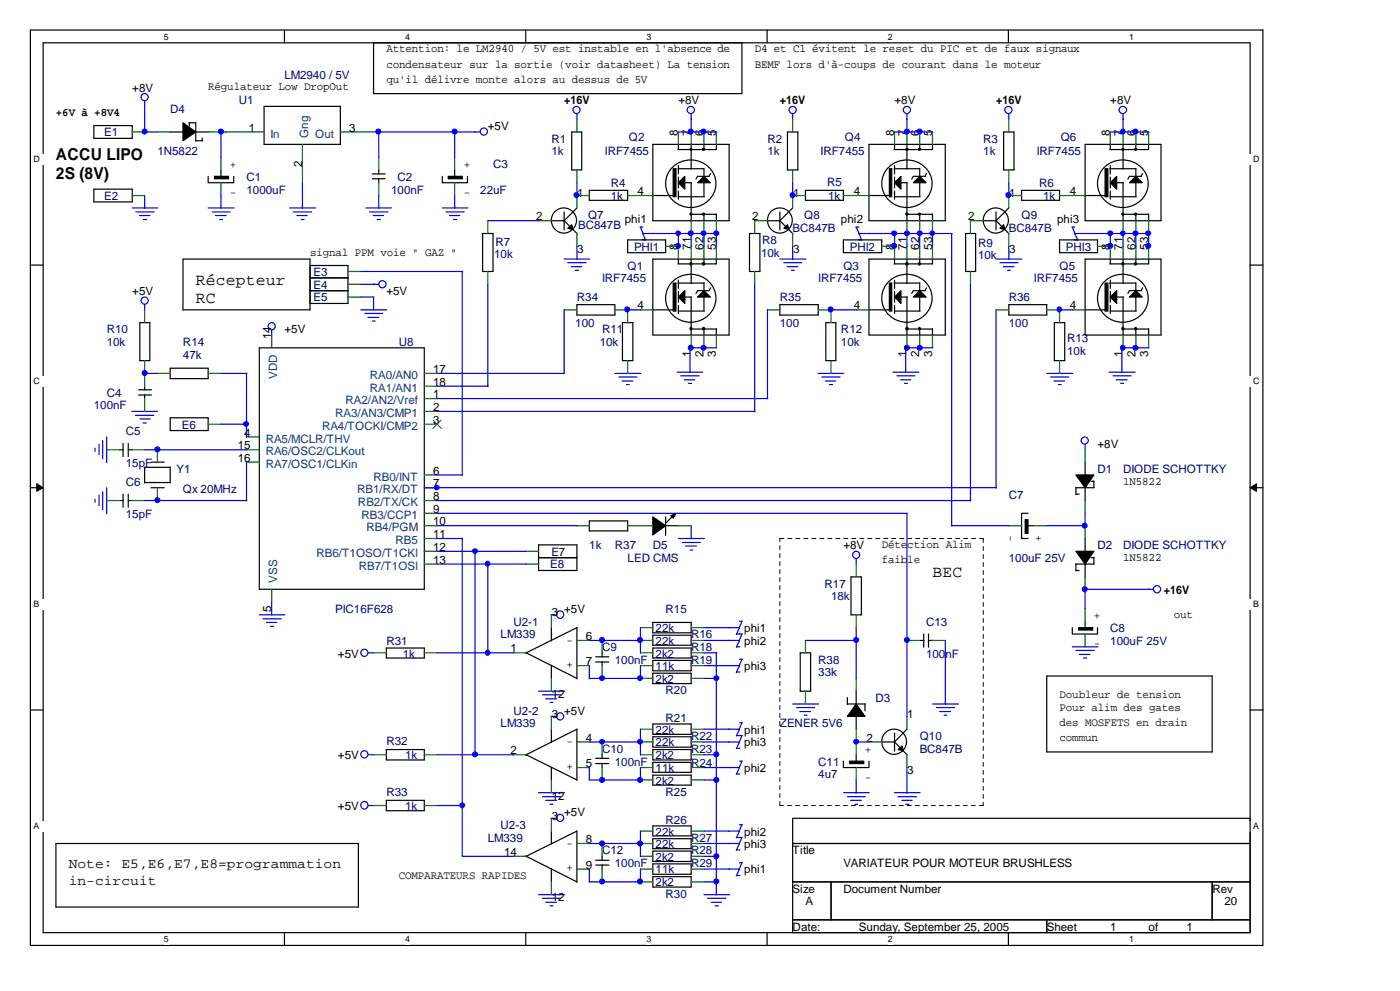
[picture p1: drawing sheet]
<svg xmlns="http://www.w3.org/2000/svg" width="297mm" height="210mm" viewBox="0 0 297 210" stroke-linecap="round" stroke-linejoin="round" font-family="sans-serif">
<path d="M6.4 6.4h261.2v193.9h-261.2zM9.1 9.1h255.8v188.4h-255.8z" fill="none" stroke="#000" stroke-width=".25"/>
<g fill="#fff">
<path d="M34.7 6.7h1v2.2h-1z"/>
<path d="M34.7 197.9h1v2.2h-1z"/>
</g>
<path d="M60.3 6.4v2.7M60.3 197.5v2.8" fill="none" stroke="#000" stroke-width=".25"/>
<g fill="#fff">
<path d="M85.9 6.7h1v2.2h-1z"/>
<path d="M85.9 197.9h1v2.2h-1z"/>
</g>
<path d="M111.4 6.4v2.7M111.4 197.5v2.8" fill="none" stroke="#000" stroke-width=".25"/>
<g fill="#fff">
<path d="M137 6.7h1v2.2h-1z"/>
<path d="M137 197.9h1v2.2h-1z"/>
</g>
<path d="M162.6 6.4v2.7M162.6 197.5v2.8" fill="none" stroke="#000" stroke-width=".25"/>
<g fill="#fff">
<path d="M188.1 6.7h1v2.2h-1z"/>
<path d="M188.1 197.9h1v2.2h-1z"/>
</g>
<path d="M213.7 6.4v2.7M213.7 197.5v2.8" fill="none" stroke="#000" stroke-width=".25"/>
<g fill="#fff">
<path d="M239.3 6.7h1v2.2h-1z"/>
<path d="M239.3 197.9h1v2.2h-1z"/>
<path d="M7.1 32.6h259.9v2.2h-259.9z"/>
<path d="M7.1 79.7h259.9v2.2h-259.9z"/>
</g>
<path d="M6.4 56.1h2.7M264.9 56.1h2.7" fill="none" stroke="#000" stroke-width=".25"/>
<path d="M7.1 126.8h259.8v2.2h-259.8z" fill="#fff"/>
<path d="M6.4 103.3h2.7M264.9 103.3h2.7" fill="none" stroke="#000" stroke-width=".25"/>
<g fill="#000" stroke="#000" stroke-width=".21">
<path d="M7.8 102.5l1.3 .8-1.3 .8z" fill-rule="evenodd"/>
<path d="M264.9 103.3l1.4-.8v1.6z" fill-rule="evenodd"/>
</g>
<path d="M7.1 173.9h259.8v2.2h-259.8z" fill="#fff"/>
<g fill="none" stroke="#000" stroke-width=".25">
<path d="M79.2 9.1h78v10.7h-78zM19.9 26.6h8.1v2.7h-8.1zM36.1 28h2.8M40 26h1.5v3.9M40.1 26v.7M41.5 28h2.7M41.5 29.8h1.4M42.8 29.2v.6M44.1 37.4v1.3h5.4v-1.3M46.8 36v1.4M56 22.5h16.1v8.1h-16.1zM78.9 37.9h2.7"/>
<path d="M78.9 36.8h2.7M80.3 35.9v.9M80.3 37.8v.9M93.7 37.4v1.3h5.4v-1.3M96.4 36v1.4M121.2 28h2.1v8h-2.1zM138.3 30.6h16.2v16.2h-16.2zM142.3 35.6a5.4 5.4 0 0 1 5.8-1.5 5.4 5.4 0 0 1 3.6 4.8 5.3 5.3 0 0 1-5.7 5 5.3 5.3 0 0 1-4.9-5.9l.3-.9zM143.7 35.7h5.5M143.8 30.5v1.2M143.8 35.1v1.7M143.8 37.5v2.3"/>
<path d="M145.1 38.7h1.5M146.5 30.5v5.3M146.5 38.7v8.1M149.2 30.5v1.2M149.2 35.7v1.7M149.2 38.6v3.1M150.3 37.4h-2.5l-.3 .5M150.6 36.8l-.4 .6M151.8 30.5v1.2h-8.1M166.9 28h2.2v8h-2.2zM184.1 30.6h16.2v16.2h-16.2zM188.1 35.6a5.4 5.4 0 0 1 5.8-1.5 5.4 5.4 0 0 1 3.6 4.8 5.3 5.3 0 0 1-5.7 5 5.3 5.3 0 0 1-4.9-5.9l.3-.9z"/>
<path d="M189.5 35.7h5.4M189.6 30.5v1.2M189.6 35.1v1.7M189.6 37.5v2.3M190.9 38.7h1.4M192.2 30.5v5.3M192.2 38.7v8.1M194.9 30.5v1.2M194.9 35.7v1.7M194.9 38.6v3.1M196.1 37.4h-2.6l-.3 .5M196.3 36.8l-.3 .6"/>
<path d="M197.6 30.5v1.2h-8.1M212.7 28h2.2v8h-2.2zM230 30.6h16v16.2h-16zM233.8 35.6a5.5 5.5 0 0 1 5.8-1.5 5.5 5.5 0 0 1 3.7 4.8 5.4 5.4 0 0 1-5.3 5.1 5.4 5.4 0 0 1-5.4-5.1 4.8 4.8 0 0 1 1.2-3.3zM235.2 35.7h5.5M235.3 30.5v1.2M235.3 35.1v1.7M235.3 37.5v2.3M236.6 38.7h1.5M238 30.5v5.3M238 38.7v8.1M240.7 30.5v1.2"/>
<path d="M240.7 35.7v1.7M240.7 38.6v3.1M241.9 37.4h-2.5l-.4 .5M242.1 36.8l-.3 .6M243.4 30.5v1.2h-8.2M19.9 40.1h8.1v2.7h-8.1zM38.8 54.9h26.9v10.7h-26.9zM65.7 56.2h8v8.1h-8M65.7 58.9h8M102.3 49.5h2.2v8h-2.2zM116.8 46.8h2.7l2.8 2.7M119.5 44.9v3.8"/>
<path d="M122.3 44l-2.8 2.8M124.9 40.3h8.1v2.1h-8.1zM133 50.8h8.1v2.7h-8.1zM138.3 41.4h4.4M138.3 54.9h16.2v16.1h-16.2zM142.6 59.6a5.3 5.3 0 0 1 6.1-1 5.3 5.3 0 0 1 3 5.4 5.3 5.3 0 0 1-6.1 4.2 5.3 5.3 0 0 1-4.5-5.9 4.9 4.9 0 0 1 1.5-2.7zM143.7 60h5.5M143.8 41.7h5.5M143.8 40.5v1.7M143.8 54.8v1.1M143.8 59.4v1.7M146.4 45.4h5.4"/>
<path d="M146.5 54.8v5.2M149.2 45.3v1.5M149.2 54.8v1.1M149.2 59.9v1.7M151.8 54.8v1.1h-8.1M151.8 45.3v1.5M158.8 49.5h2.2v8h-2.2zM162.6 46.8h2.7l2.8 2.7M165.3 44.9v3.8M168 44l-2.8 2.8M170.7 40.3h8v2.1h-8zM178.7 50.8h8.2v2.7h-8.2z"/>
<path d="M184.1 41.4h4.4M184.1 54.9h16.2v16.1h-16.2zM188.4 59.6a5.3 5.3 0 0 1 6.1-1 5.3 5.3 0 0 1 3 5.4 5.3 5.3 0 0 1-6.1 4.2 5.3 5.3 0 0 1-4.5-5.9 4.9 4.9 0 0 1 1.5-2.7zM189.5 60h5.4M189.6 41.7h5.4M189.6 40.5v1.7M189.6 54.8v1.1M189.6 59.4v1.7M192.1 45.4h5.5M192.2 54.8v5.2M194.9 45.3v1.5M194.9 54.8v1.1"/>
<path d="M194.9 59.9v1.7M197.6 54.8v1.1h-8.1M197.6 45.3v1.5M204.6 49.5h2.2v8h-2.2zM208.3 46.8h2.8l2.8 2.7M211.1 44.9v3.8M213.8 44l-2.8 2.8M216.5 40.3h8v2.1h-8zM224.5 50.8h8.1v2.7h-8.1zM229.9 41.4h4.3M230 54.9h16v16.1h-16zM234.1 59.6a5.4 5.4 0 0 1 6.2-1 5.4 5.4 0 0 1 3 5.4 5.4 5.4 0 0 1-5.7 4.2 5.4 5.4 0 0 1-5-5 4.9 4.9 0 0 1 1.5-3.6z"/>
<path d="M235.2 60h5.5M235.3 41.7h5.5M235.3 40.5v1.7M235.3 54.8v1.1M235.3 59.4v1.7M237.9 45.4h5.5M238 54.8v5.2M240.7 45.3v1.5M240.7 54.8v1.1M240.7 59.9v1.7M243.4 45.3v1.5M243.4 54.8v1.1h-8.2"/>
<path d="M29.6 68.3h2.1v8.1h-2.1zM36.1 78h8v2.2h-8zM54.9 73.7h35v51.1h-35zM65.7 61.6h8M122.3 64.5h8v2.2h-8zM131.9 68.3h2.2v8.1h-2.2zM138.3 65.6h4.4M143.8 65.9h5.5M143.8 61.7v2.3M143.8 64.7v1.7M145.1 62.9h1.5M146.4 69.7h5.4"/>
<path d="M146.5 62.9v8.1M149.2 62.8v3.1M149.2 69.6v1.4M150.3 61.6h-2.5l-.3 .6M150.6 61l-.4 .6M151.8 69.6v1.4M165.3 64.5h8.1v2.2h-8.1zM175 68.3h2.1v8.1h-2.1zM184.1 65.6h4.4M189.6 65.9h5.4M189.6 61.7v2.3M189.6 64.7v1.7"/>
<path d="M190.9 62.9h1.4M192.1 69.7h5.5M192.2 62.9v8.1M194.9 62.8v3.1M194.9 69.6v1.4M196.1 61.6h-2.6l-.3 .6M196.3 61l-.3 .6M197.6 69.6v1.4M213.8 64.5h8v2.2h-8zM223.4 68.3h2.2v8.1h-2.2zM229.9 65.6h4.3M235.3 61.7v2.3"/>
<path d="M235.3 64.7v1.7M235.3 65.9h5.5M236.6 62.9h1.5M237.9 69.7h5.5M238 62.9v8.1M240.7 62.8v3.1M240.7 69.6v1.4M241.9 61.6h-2.5l-.4 .6M242.1 61l-.3 .6M243.4 69.6v1.4M25.3 95.3h.9M26.1 93.9v2.8"/>
<path d="M27.2 93.9v2.8M27.2 95.3h.9M29.4 83.7h2.7M29.4 82.6h2.7M30.6 99h5.5M30.6 81.7v.9M30.6 83.6v.8M30.6 99v3.3M32 97.9h2.8M36.1 88.5h8v2.7h-8zM36.1 98.9v3.3M230 97.9v2.8"/>
<path d="M25.3 106h.9M26.1 104.7v2.8M27.2 104.7v2.8M27.2 106h.9M30.6 102.2h5.6M32 103.3h2.8M114.1 118.1h8.2M114.1 115.4h8.2v5.4h-8.2zM124.9 110.3h8.1v2.2h-8.1zM141.1 111.4h2.7M141.1 109.5v3.9M142.9 109l-1.7 1.7"/>
<path d="M217.8 111.4h1.3M217.8 108.7h-1.3v5.4h1.3M228 103.3v1.4M228 119.5v1.4M228 104.7h.7M230 103.3v2.8M230 114.1v2.8M230 119.5v2.8M231.2 102h.6M231.2 118.1h.6M231.8 101.9v1.4h-3.9M231.8 118v1.5h-3.9"/>
<path d="M81.9 137.3h8v2.1h-8zM111.3 138.4l11-5.5v10.9M111.3 138.2l11 5.5M116.8 132.9v2.8M126.2 139.1h2.8M127.6 138.2v.9M138.3 139.9h8.2v2.2h-8.2zM138.3 131.8h8.2v2.2h-8.2zM138.3 134.5h8.2v2.2h-8.2zM138.3 137.3h8.2v2.1h-8.2zM169.6 138.3h2.2v8.1h-2.2zM180.3 122.2h2.2v8h-2.2z"/>
<path d="M194.9 135.7h.9M195.7 134.3v2.8M196.8 134.3v2.8M196.8 135.7h.9M227.2 132.9v1.4h5.4v-1.4M228 120.8h.7M230 131.6v1.4M6.4 150.4h2.7M81.9 158.8h8v2.2h-8zM111.3 159.9l11-5.5v10.9M111.3 159.8l11 5.4M116.8 140.9v2.8"/>
<path d="M116.8 154.4v2.8M126.2 140.2h2.8M127.6 140.1v.9M127.6 159.8v.8M138.3 142.6h8.2v2.2h-8.2zM138.3 153.3h8.2v2.2h-8.2zM138.3 156.1h8.2v2.2h-8.2zM138.3 158.8h8.2v2.2h-8.2zM179.6 147.8v1.4M179.6 149.1h3.8M181.4 146.3v2.8M181.4 151.7v2.7"/>
<path d="M181.4 159.9v1.4M183.3 149.1v1.5M186.8 157.2h2.8l2.7 2.7M189.6 155.3v3.8M192.2 154.4l-2.7 2.8M221.8 143.2h35.1v16.1h-35.1zM264.9 150.4h2.7M11.9 178.7h64v13.4h-64zM81.9 169.5h8v2.2h-8zM116.8 162.5v2.7M116.8 176v2.7M126.2 161.7h2.8"/>
<path d="M126.2 160.6h2.8M127.6 161.6v1M138.3 161.5h8.2v2.1h-8.2zM138.3 164.2h8.2v2.1h-8.2zM138.3 174.9h8.2v2.2h-8.2zM138.3 177.6h8.2v2.2h-8.2zM168 178.7h96.9M168 173.3h96.9v24.2h-96.9zM178.7 161.2v1.4h5.4v-1.4M111.3 181.5l11-5.5v10.9M111.3 181.3l11 5.5M116.8 184v2.8"/>
<path d="M126.2 183.2h2.8M126.2 182.2h2.8M127.6 181.3v.9M127.6 183.1v1M138.3 180.3h8.2v2.2h-8.2zM138.3 183h8.2v2.2h-8.2zM138.3 185.7h8.2v2.2h-8.2zM168 186.8h96.9M168 194.8h96.9M176.1 186.8v8M221.8 194.8v2.7M256.9 186.8v8"/>
<circle cx="119.5" cy="46.7" r="2.67"/>
<circle cx="165.2" cy="46.7" r="2.65"/>
<circle cx="211" cy="46.7" r="2.67"/>
<circle cx="189.5" cy="157.1" r="2.65"/>
</g>
<path d="M165.3 114.1h43.1M208.4 114.1v56.5M165.3 170.6v-56.5M208.4 170.6h-43.1" fill="none" stroke="#000" stroke-width=".21" stroke-dasharray=".8"/>
<g fill="none" stroke="#00f" stroke-width=".25">
<path d="M30.4 28h3M30.6 21.4v6.6M48 28h-1.2v5.4M64.1 38.7v5.4M96.4 28v5.4M101.8 28h-21.5v5.4M122.3 24.1v1.2M122.3 38.7v2.8M143.8 28h8.1M146.5 24.1v3.9M168 24.1v1.2M168 38.7v2.8"/>
<path d="M189.6 28h8.1M192.2 24.1v3.9M213.8 24.1v1.2M213.8 38.7v2.8M235.3 28h8.2M238 24.1v3.9M28 44h5.4M28.8 44.9h3.9M29.5 45.6h2.2M30.4 46.5h.7M30.6 41.4v2.7M44.1 44h5.5"/>
<path d="M45 44.9h3.8M45.6 45.6h2.3M46.6 46.5h.6M46.8 41.4v2.7M61.4 44h5.5M62.1 44.9h3.9M62.9 45.6h2.2M63.8 46.5h.6M76.5 57.5h21.5M77.6 44h5.4M78.3 44.9h3.9M79.1 45.6h2.2"/>
<path d="M79.9 46.5h.7M80.3 41.4v2.7M93.7 44h5.4M94.5 44.9h3.9M95.2 45.6h2.3M96.1 46.5h.7M96.4 41.4v2.7M98 57.5v43.2M103.4 46.8h10.8M119.5 54.9h5.5M120.3 55.6h3.9M121.1 56.5h2.2"/>
<path d="M121.9 57.2h.7M122.3 52.2v2.8M135.6 48.1h.6M135.7 48.1l.6 1.4M136.1 50.8h.6M143.8 49.4v2.8M146.5 49.5v2.8M149.2 49.5v2.8M151.8 49.5v2.8M151.9 49.5h-15.7l.6 1.4M165.3 54.9h5.5M166.1 55.6h3.8"/>
<path d="M166.8 56.5h2.3M167.7 57.2h.6M168 52.2v2.8M181.4 48.1h.6M181.4 48.1l.7 1.4M181.9 50.8h.6M189.6 49.4v2.8M192.2 49.5v2.8M194.9 49.5v2.8M197.6 49.5v2.8M201.7 49.5v61.9M201.8 49.5h-19.8l.6 1.4"/>
<path d="M211.1 54.9h5.5M211.9 55.6h3.8M212.6 56.5h2.3M213.5 57.2h.6M213.8 52.2v2.8M227.2 48.1h.6M227.2 48.1l.6 1.4M227.7 50.8h.6M235.3 49.4v2.8M238 49.5v2.8M240.7 49.5v2.8M243.4 49.4v3"/>
<path d="M243.5 49.5h-15.7l.6 1.4M30.6 64.5v1.2M30.6 79.1h2.8M46.8 79.1h5.5M52.2 79.1v13.5M57.6 69.9v1.1M76.5 60.2h3.8M76.5 65.6h5.5M76.5 62.9h2.7M77.3 66.4h3.8M78 67.2h2.3M78.9 68h.6"/>
<path d="M79.2 62.9v2.8M92.6 79.1h27M103.4 60.2v21.7M119.5 65.5v13.6M130.3 79.1h5.5M131.1 79.9h3.9M133 65.6h2.8M143.5 78.8h5.4M144.3 79.6h3.9M146.2 73.7h5.7M146.2 73.6v5.2M159.9 60.2v27"/>
<path d="M162.6 65.5v18.9M173.4 79.1h5.4M174.2 79.9h3.9M176.1 65.6h5.4M189.2 78.8h5.5M190.1 79.6h3.8M191.9 73.7h5.8M191.9 73.6v5.2M205.7 60.2v45.9M211.1 65.6v37.8M221.8 79.1h5.5M222.7 79.9h3.8"/>
<path d="M224.5 65.6h2.8M235 78.8h5.5M235.9 79.6h3.8M237.7 73.7h5.8M237.7 73.6v5.2M20.2 94.9v.7M21 94.1v2.2M21.8 93.3v3.9M22.6 92.6v5.4M27.9 87.1h5.5M28.7 88h3.9M29.6 88.7h2.2"/>
<path d="M30.3 89.6h.7M30.6 95.3h21.7M46.8 89.8h5.5M52.2 97.9v8.2M92.6 87.1h67.4M92.6 81.8h10.9M92.6 84.4h70.1M131.8 80.7h2.3M132.8 81.5h.5M145 80.4h2.2M145.9 81.2h.7M174.9 80.7h2.2"/>
<path d="M175.8 81.5h.6M190.8 80.4h2.2M191.7 81.2h.6M223.4 80.7h2.2M224.3 81.5h.6M230 94.2v1.1M236.6 80.4h2.2M237.5 81.2h.6M20.2 105.8v.6M21 104.8v2.3M21.8 104.2v3.8M22.6 103.3v5.5"/>
<path d="M30.6 106h21.7M89.9 103.3h121.3M92.5 100.6h5.5M92.6 114.1h5.4M92.6 111.4h29.7M92.6 106h113.1M92.6 116.8h18.9M92.6 119.5h18.9M92.6 108.7h99.7M98 114v67.4h10.9M100.7 116.8v43.1M103.4 119.5v18.9"/>
<path d="M143.8 114.1h5.5M144.6 114.9h3.8M145.3 115.7h2.3M146.2 116.5h.6M146.5 111.4v2.7M181.4 118.4v1.2M192.2 108.7v43.1M201.7 111.4h12.2M221.8 111.4h8.2M230 108.7v2.7M54.9 130.2h5.5M55.7 131.1h3.9"/>
<path d="M56.5 131.8h2.2M57.3 132.7h.7M57.6 127.4v2.8M78.1 138.3h1.1M92.6 138.3h16.3M116.8 130.2h1.1M124.9 135.7h10.9M135.7 132.9v5.5M149.2 132.9h7.5l-.7 1.5M149.2 135.7h7.5l-.7 1.4M149.2 138.3h2.7M151.8 138.3v51.3"/>
<path d="M156.1 134.3h1.2M156.1 137h.7M156.7 131.6h.6M156.7 139.6h.6M157.2 131.6l-.6 1.4M157.2 134.3l-.6 1.4M157.2 139.6l-.6 1.5M170.7 135.7h10.8M181.4 132.9v10.9M200.3 135.7v13.5M227.2 137h5.5M228 137.8h3.9"/>
<path d="M228.8 138.6h2.2M229.6 139.4h.7M244.4 124.8h-14.4v4.2M78.1 159.9h1.1M92.6 159.9h16.3M114.1 146.4h5.5M115 147.2h3.8M115.7 148h2.2M116.6 148.8h.6M116.8 151.7h1.1M124.9 157.2h10.9M124.9 143.7h10.9"/>
<path d="M124.9 141v2.8M135.7 141v2.8M135.7 154.4v5.5M149.2 141h7.5l-.7 1.4M149.2 154.4h7.5l-.7 1.5M149.2 157.2h7.5l-.7 1.4M149.2 159.9h2.7M149.2 143.7h2.7M156.1 142.3h.7M156.1 155.8h1.2M156.1 158.5h.7M156.7 153.1h.6"/>
<path d="M157.2 153.1l-.6 1.4M157.2 155.8l-.6 1.4M168 149.1h5.5M168.8 149.9h3.8M169.5 150.7h2.3M170.4 151.5h.6M181.4 157.2h2.8M197.6 149.1h5.5M198.5 149.9h3.8M199.1 150.7h2.3M200.1 151.5h.6M78.1 170.6h1.1"/>
<path d="M92.6 170.6h5.4M114.1 167.9h5.5M115 168.8h3.8M115.7 169.5h2.2M116.6 170.4h.6M116.8 173.3h1.1M124.9 178.7h10.9M124.9 162.5v2.7h10.9M135.7 162.6v2.7M135.7 176v5.5M149.2 162.6h7.5l-.7 1.4M149.2 176h7.5l-.7 1.5"/>
<path d="M149.2 178.7h7.5l-.7 1.4M149.2 165.2h2.7M156.1 163.9h.7M156.1 177.4h1.2M156.7 161.2h.6M156.7 174.7h.6M157.2 161.2l-.6 1.5M157.2 174.7l-.6 1.4M157.2 177.4l-.6 1.3M178.7 167.9h5.5M179.6 168.8h3.8M180.3 169.5h2.2"/>
<path d="M181.2 170.4h.6M181.4 165.2v2.8M189.6 167.9h5.4M190.3 168.8h3.9M191.1 169.5h2.2M191.9 170.4h.7M192.2 162.6v5.4M114.1 189.5h5.5M115 190.3h3.8M115.7 191.1h2.2M116.6 191.9h.6M124.9 184v2.8h10.9"/>
<path d="M135.7 184.1v2.8M149.2 189.5h5.4M149.2 184.1h7.5l-.7 1.4M149.2 181.4h2.7M149.2 186.8h2.7M149.9 190.3h3.9M150.7 191.1h2.2M151.6 191.9h.6M156.1 180h.7M156.1 185.4h.7M156.7 182.7h.6M157.2 182.7l-.6 1.5"/>
<circle cx="30.7" cy="20.6" r=".75"/>
<circle cx="102.5" cy="27.9" r=".75"/>
<circle cx="122.2" cy="23.3" r=".75"/>
<circle cx="146.4" cy="23.3" r=".75"/>
<circle cx="168" cy="23.3" r=".75"/>
<circle cx="192.2" cy="23.3" r=".75"/>
<circle cx="213.7" cy="23.3" r=".75"/>
<circle cx="238" cy="23.3" r=".79"/>
<circle cx="30.7" cy="63.7" r=".75"/>
<circle cx="57.6" cy="69.1" r=".75"/>
<circle cx="81" cy="60.2" r=".75"/>
<circle cx="229.9" cy="93.3" r=".75"/>
<circle cx="181.4" cy="117.5" r=".75"/>
<circle cx="77.2" cy="138.3" r=".75"/>
<circle cx="118.7" cy="130.2" r=".77"/>
<circle cx="245.2" cy="124.8" r=".75"/>
<circle cx="77.2" cy="159.8" r=".75"/>
<circle cx="118.7" cy="151.7" r=".75"/>
<circle cx="77.2" cy="170.5" r=".77"/>
<circle cx="118.7" cy="173.2" r=".75"/>
</g>
<g fill="#000" stroke="#000" stroke-width=".25">
<path d="M38.8 26l2.7 2-2.7 1.8z" fill-rule="evenodd"/>
<path d="M45.5 37.4h2.9v.5h-2.9z" fill-rule="evenodd"/>
<path d="M95 37.4h3v.5h-3z" fill-rule="evenodd"/>
<path d="M145.1 37.4v2.7l-1.3-1.4z" fill-rule="evenodd"/>
<path d="M146.3 31.5h.2v.3h-.2z" fill-rule="evenodd"/>
<path d="M149.2 37.4l1.3 1.3h-2.7z" fill-rule="evenodd"/>
<path d="M148.9 31.5l.5 .1-.3 .2h-.2z" fill-rule="evenodd"/>
<path d="M189.6 38.7l1.3-1.3v2.7z" fill-rule="evenodd"/>
<path d="M192 31.5l.4 .1-.2 .2h-.2z" fill-rule="evenodd"/>
<path d="M194.9 37.4l1.4 1.3h-2.8z" fill-rule="evenodd"/>
<path d="M194.7 31.5h.3v.3h-.3z" fill-rule="evenodd"/>
<path d="M236.6 37.4v2.7l-1.3-1.4z" fill-rule="evenodd"/>
<path d="M237.8 31.5h.3v.3h-.3z" fill-rule="evenodd"/>
<path d="M239.4 38.7l1.3-1.3 1.4 1.3z" fill-rule="evenodd"/>
<path d="M240.5 31.5h.3v.3h-.3z" fill-rule="evenodd"/>
<path d="M120.3 48.4l.9-.8 .2 1z" fill-rule="evenodd"/>
<path d="M142.7 35.7h.6v6h-.6z" fill-rule="evenodd"/>
<path d="M146.3 55.7h.2l.1 .2-.2 .2z" fill-rule="evenodd"/>
<path d="M146.3 45.2h.2v.3h-.2z" fill-rule="evenodd"/>
<path d="M148.9 55.8l.2-.2 .3 .3-.3 .2h-.2z" fill-rule="evenodd"/>
<path d="M148.9 45.2l.5 .1-.3 .3-.2-.1z" fill-rule="evenodd"/>
<path d="M166.1 48.4l.8-.8 .3 1z" fill-rule="evenodd"/>
<path d="M188.5 35.7h.5v6h-.5z" fill-rule="evenodd"/>
<path d="M192.1 55.7h.3v.2l-.2 .2-.3-.2z" fill-rule="evenodd"/>
<path d="M192 45.2l.4 .1-.2 .3-.2-.1z" fill-rule="evenodd"/>
<path d="M194.7 55.7h.3l.1 .2-.3 .2z" fill-rule="evenodd"/>
<path d="M194.7 45.2h.3v.3h-.3z" fill-rule="evenodd"/>
<path d="M211.9 48.4l.8-.8 .2 1z" fill-rule="evenodd"/>
<path d="M234.2 35.7h.6v6h-.6z" fill-rule="evenodd"/>
<path d="M237.8 45.2h.3v.3h-.3z" fill-rule="evenodd"/>
<path d="M237.8 55.7h.3l.1 .2-.3 .2z" fill-rule="evenodd"/>
<path d="M240.5 45.2h.3v.3h-.3z" fill-rule="evenodd"/>
<path d="M240.5 55.7h.3l.1 .2-.3 .2z" fill-rule="evenodd"/>
<path d="M142.7 60h.6v5.9h-.6z" fill-rule="evenodd"/>
<path d="M143.8 62.9l1.3-1.3v2.7z" fill-rule="evenodd"/>
<path d="M146.3 69.4h.2l.1 .2-.2 .3z" fill-rule="evenodd"/>
<path d="M149.2 61.6l1.3 1.3h-2.7z" fill-rule="evenodd"/>
<path d="M148.9 69.5l.2-.1 .3 .2-.3 .3-.2-.1z" fill-rule="evenodd"/>
<path d="M188.5 60h.5v5.9h-.5z" fill-rule="evenodd"/>
<path d="M189.6 62.9l1.3-1.3v2.7z" fill-rule="evenodd"/>
<path d="M192.1 69.4h.3v.2l-.2 .3-.3-.3z" fill-rule="evenodd"/>
<path d="M194.9 61.6l1.4 1.3h-2.8z" fill-rule="evenodd"/>
<path d="M194.7 69.4h.3l.1 .2-.3 .3z" fill-rule="evenodd"/>
<path d="M234.2 60h.6v5.9h-.6z" fill-rule="evenodd"/>
<path d="M236.6 61.6v2.7l-1.3-1.4z" fill-rule="evenodd"/>
<path d="M237.8 69.4h.3l.1 .2-.3 .3z" fill-rule="evenodd"/>
<path d="M239.4 62.9l1.3-1.3 1.4 1.3z" fill-rule="evenodd"/>
<path d="M240.5 69.4h.3l.1 .2-.3 .3z" fill-rule="evenodd"/>
<path d="M138.3 109.5l2.8 1.9-2.8 1.9z" fill-rule="evenodd"/>
<path d="M142.2 109.2l1.1-.5-.6 1z" fill-rule="evenodd"/>
<path d="M217.3 110.1h.5v2.9h-.5z" fill-rule="evenodd"/>
<path d="M228 100.6h3.8l-1.8 2.7z" fill-rule="evenodd"/>
<path d="M228 116.8h3.8l-1.8 2.7z" fill-rule="evenodd"/>
<path d="M228.6 132.9h3v.5h-3z" fill-rule="evenodd"/>
<path d="M181.4 149.1l1.9 2.6h-3.7z" fill-rule="evenodd"/>
<path d="M190.3 158.8l.9-.8 .2 1z" fill-rule="evenodd"/>
<path d="M180.1 161.2h2.9v.5h-2.9z" fill-rule="evenodd"/>
</g>
<g fill="none" stroke="#008000" stroke-width=".25">
<path d="M28 28h2.6M33.4 28h2.7M44.1 28h2.7M46.8 33.3v2.7M46.8 38.7v2.7M47.9 28h8.1M64.1 30.6v8.1M72.1 28h8.2M80.3 33.3v2.7M80.3 38.7v2.7M96.4 33.3v2.7M96.4 38.7v2.7"/>
<path d="M122.3 25.2v2.8M122.3 36v2.7M143.8 28v2.6M146.5 28v2.6M149.2 28v2.6M151.8 28v2.6M168 25.2v2.8M168 36v2.7M189.6 28v2.6M192.2 28v2.6M194.9 28v2.6M197.6 28v2.6"/>
<path d="M213.8 25.2v2.8M213.8 36v2.7M235.3 28v2.6M238 28v2.6M240.7 28v2.6M243.4 28v2.6M28 41.4h2.6M73.7 57.5h2.8M103.4 46.8v2.7M103.4 57.5v2.7M114.1 46.8h2.7M122.3 49.5v2.7"/>
<path d="M124.9 41.4h-2.6v2.6M133 41.4h5.3M141.1 52.2h2.7v2.7M146.5 46.8v2.7M146.5 52.2v2.7M149.2 46.8v2.7M149.2 52.2v2.7M151.8 46.8v2.7M151.8 52.2v2.7M159.9 57.5v2.7M162.6 46.8h-2.7v2.7M168 49.5v2.7"/>
<path d="M170.7 41.4h-2.7v2.6M178.7 41.4h5.4M186.9 52.2h2.7v2.7M192.2 46.8v2.7M192.2 52.2v2.7M194.9 46.8v2.7M194.9 52.2v2.7M197.6 46.8v2.7M197.6 52.2v2.7M205.7 57.5v2.7M208.4 46.8h-2.7v2.7M213.8 49.5v2.7"/>
<path d="M216.5 41.4h-2.7v2.6M224.5 41.4h5.5M232.6 52.2h2.7v2.7M238 46.8v2.7M238 52.2v2.7M240.7 46.8v2.7M240.7 52.2v2.7M243.4 46.8v2.7M243.4 52.2v2.7M30.6 65.6v2.7M30.6 76.4v5.4M33.4 79.1h2.7"/>
<path d="M44.1 79.1h2.7M57.6 71v2.7M73.7 60.2h2.8M73.7 62.9h2.8M89.9 79.1h2.7M119.5 65.6h2.8M130.3 65.6h2.7v2.7M133 76.4v2.7M135.7 65.6h2.6M146.5 71v2.7M149.2 71v2.7M151.8 71v2.7"/>
<path d="M162.6 65.6h2.7M173.4 65.6h2.7v2.7M176.1 76.4v2.7M181.4 65.6h2.7M192.2 71v2.7M194.9 71v2.7M197.6 71v2.7M211.1 65.6h2.7M221.8 65.6h2.7v2.7M224.5 76.4v2.7M227.2 65.6h2.8M238 71v2.7"/>
<path d="M240.7 71v2.7M243.4 71v2.7M22.6 95.3h2.7M28 95.3h2.6M30.6 84.4v2.7M33.4 95.3v2.6M44.1 89.8h2.7M52.2 92.6h2.7M52.2 95.3h2.7M52.2 97.9h2.7M89.9 84.4h2.7M89.9 87.1h2.7"/>
<path d="M89.9 89.8h2.7M89.9 81.8h2.7M230 95.3v2.6M22.6 106h2.7M28 106h2.6M33.4 103.3v2.7M89.9 119.5h2.7M89.9 111.4h2.7M89.9 100.6h2.7M89.9 103.3h2.7M89.9 106h2.7M89.9 108.7h2.7"/>
<path d="M89.9 114.1h2.7M89.9 116.8h2.7M111.4 119.5h2.7M111.4 116.8h2.7M122.3 111.4h2.6M133 111.4h5.3M143.8 111.4h2.7M181.4 119.5v2.7M213.8 111.4h2.7M219.1 111.4h2.7M230 106v2.7M230 111.4v2.7"/>
<path d="M57.6 124.8v2.7M79.2 138.3h2.7M89.9 138.3h2.7M108.8 138.3h2.6M116.8 130.2v2.7M122.3 135.7h2.6M127.6 135.7v2.6M135.7 135.7h2.6M135.7 138.3h2.6M135.7 132.9h2.6M146.5 135.7h2.7M146.5 138.3h2.7"/>
<path d="M146.5 132.9h2.7M170.7 135.7v2.6M181.4 130.2v2.7M192.2 135.7h2.7M197.6 135.7h2.7M230 122.2v2.6M230 128.9v2.7M230 134.3v2.7M79.2 159.9h2.7M89.9 159.9h2.7M108.8 159.9h2.6M116.8 143.7v2.7"/>
<path d="M116.8 151.7v2.7M122.3 141h2.6M122.3 157.2h2.6M127.6 141v2.7M127.6 157.2v2.7M135.7 141h2.6M135.7 143.7h2.6M135.7 157.2h2.6M135.7 154.4h2.6M135.7 159.9h2.6M146.5 141h2.7M146.5 143.7h2.7"/>
<path d="M146.5 157.2h2.7M146.5 154.4h2.7M146.5 159.9h2.7M170.7 146.4v2.7M181.4 143.7v2.7M181.4 154.4v5.5M184.1 157.2h2.8M192.2 151.7v2.7M192.2 159.9v2.7M79.2 170.6h2.7M89.9 170.6h2.7M116.8 165.2v2.7"/>
<path d="M116.8 173.3v2.7M122.3 162.6h2.6M122.3 178.7h2.6M127.6 162.6v2.6M127.6 178.7v2.7M135.7 165.2h2.6M135.7 162.6h2.6M135.7 178.7h2.6M135.7 176h2.6M146.5 165.2h2.7M146.5 162.6h2.7M146.5 178.7h2.7"/>
<path d="M146.5 176h2.7M181.4 162.6v2.6M108.8 181.4h2.6M116.8 186.8v2.7M122.3 184.1h2.6M127.6 184.1v2.7M135.7 184.1h2.6M135.7 181.4h2.6M135.7 186.8h2.6M146.5 184.1h2.7M146.5 181.4h2.7M146.5 186.8h2.7"/>
</g>
<path d="M91.8 89l1.8 1.8M93.5 89l-1.8 1.8" fill="none" stroke="#804000" stroke-width=".21"/>
<g fill="#00f" stroke="#00f" stroke-width=".25">
<circle cx="92.6" cy="103.3" r=".5"/>
<circle cx="229.9" cy="111.3" r=".52"/>
<circle cx="30.6" cy="79" r=".52"/>
<circle cx="135.6" cy="157.1" r=".5"/>
<circle cx="127.6" cy="157.1" r=".5"/>
<circle cx="135.6" cy="178.7" r=".52"/>
<circle cx="127.6" cy="165.2" r=".52"/>
<circle cx="135.6" cy="135.6" r=".52"/>
<circle cx="127.6" cy="135.6" r=".52"/>
<circle cx="127.6" cy="186.7" r=".52"/>
<circle cx="127.6" cy="178.7" r=".52"/>
<circle cx="33.3" cy="105.9" r=".52"/>
<circle cx="100.7" cy="116.7" r=".5"/>
<circle cx="100.7" cy="159.8" r=".52"/>
<circle cx="33.3" cy="95.2" r=".52"/>
<circle cx="52.2" cy="89.8" r=".5"/>
<circle cx="103.3" cy="119.4" r=".5"/>
<circle cx="103.3" cy="138.3" r=".5"/>
<circle cx="192.2" cy="135.6" r=".52"/>
<circle cx="127.6" cy="143.6" r=".5"/>
<circle cx="135.6" cy="143.6" r=".5"/>
<circle cx="135.6" cy="165.2" r=".52"/>
<circle cx="135.6" cy="186.7" r=".52"/>
<circle cx="143.7" cy="49.4" r=".48"/>
<circle cx="149.1" cy="27.9" r=".52"/>
<circle cx="146.4" cy="27.9" r=".52"/>
<circle cx="194.9" cy="27.9" r=".52"/>
<circle cx="189.5" cy="49.4" r=".5"/>
<circle cx="189.5" cy="52.1" r=".52"/>
<circle cx="192.2" cy="27.9" r=".52"/>
<circle cx="197.6" cy="49.4" r=".48"/>
<circle cx="192.2" cy="49.4" r=".5"/>
<circle cx="194.9" cy="49.4" r=".5"/>
<circle cx="237.9" cy="49.4" r=".48"/>
<circle cx="237.9" cy="27.9" r=".5"/>
<circle cx="240.6" cy="49.4" r=".5"/>
<circle cx="235.3" cy="52.1" r=".52"/>
<circle cx="240.6" cy="27.9" r=".52"/>
<circle cx="235.3" cy="49.4" r=".5"/>
<circle cx="122.2" cy="41.3" r=".52"/>
<circle cx="213.7" cy="41.3" r=".52"/>
<circle cx="168" cy="41.3" r=".52"/>
<circle cx="243.3" cy="52.1" r=".52"/>
<circle cx="243.3" cy="49.4" r=".5"/>
<circle cx="143.7" cy="52.1" r=".5"/>
<circle cx="149.1" cy="49.4" r=".5"/>
<circle cx="192.2" cy="73.7" r=".52"/>
<circle cx="146.4" cy="49.4" r=".5"/>
<circle cx="151.8" cy="49.4" r=".5"/>
<circle cx="149.1" cy="73.7" r=".52"/>
<circle cx="240.6" cy="73.7" r=".52"/>
<circle cx="132.9" cy="65.5" r=".52"/>
<circle cx="176" cy="65.5" r=".52"/>
<circle cx="224.5" cy="65.5" r=".5"/>
<circle cx="98" cy="170.6" r=".5"/>
<circle cx="229.9" cy="124.8" r=".52"/>
<circle cx="30.6" cy="27.9" r=".52"/>
<circle cx="151.8" cy="165.2" r=".52"/>
<circle cx="151.8" cy="186.7" r=".52"/>
<circle cx="80.2" cy="27.9" r=".52"/>
<circle cx="96.3" cy="27.9" r=".52"/>
<circle cx="237.9" cy="73.7" r=".5"/>
<circle cx="151.8" cy="159.8" r=".52"/>
<circle cx="151.8" cy="143.6" r=".5"/>
<circle cx="194.9" cy="73.7" r=".52"/>
<circle cx="146.4" cy="73.7" r=".52"/>
<circle cx="151.8" cy="181.4" r=".52"/>
<circle cx="46.8" cy="27.9" r=".52"/>
<circle cx="181.4" cy="135.6" r=".52"/>
<circle cx="181.5" cy="157.1" r=".5"/>
</g>
<g font-size="3.5">
<text x="11.9" y="33.8">ACCU LIPO</text>
<text x="11.9" y="37.9">2S (8V)</text>
<text x="41.5" y="60.3">Récepteur</text>
<text x="41.5" y="64.1">RC</text>
<text x="197.6" y="122.3">BEC</text>
</g>
<g font-size="3">
<text x="14.6" y="183.8">Note: E5,E6,E7,E8=programmation</text>
<text x="14.6" y="187.6">in-circuit</text>
</g>
<g font-size="2.5">
<text x="81.9" y="11.1">Attention: le LM2940 / 5V est instable en l'absence de</text>
<text x="159.9" y="11.1">D4 et C1 évitent le reset du PIC et de faux signaux</text>
<text x="81.9" y="14.3">condensateur sur la sortie (voir datasheet) La tension</text>
<text x="81.9" y="17.5">qu'il délivre monte alors au dessus de 5V</text>
<text x="159.9" y="14.3">BEMF lors d'à-coups de courant dans le moteur</text>
<text x="28" y="19.4">+8V</text>
<text x="44.1" y="19.1">Régulateur Low DropOut</text>
<text x="119.5" y="22.1">+16V</text>
<text x="143.8" y="22.1">+8V</text>
<text x="165.3" y="22.1">+16V</text>
<text x="189.6" y="22.1">+8V</text>
<text x="211.1" y="22.1">+16V</text>
<text x="235.3" y="22.1">+8V</text>
<text x="11.9" y="24.6">+6V à +8V4</text>
<text x="52.7" y="27.9">1</text>
<text x="74" y="27.9">3</text>
<text x="103.4" y="27.5">+5V</text>
<text x="143.7" y="28.7" transform="rotate(-90 143.7 28.7)">8</text>
<text x="146.4" y="28.7" transform="rotate(-90 146.4 28.7)">7</text>
<text x="149.1" y="28.7" transform="rotate(-90 149.1 28.7)">6</text>
<text x="151.7" y="28.7" transform="rotate(-90 151.7 28.7)">5</text>
<text x="189.5" y="28.7" transform="rotate(-90 189.5 28.7)">8</text>
<text x="192.1" y="28.7" transform="rotate(-90 192.1 28.7)">7</text>
<text x="194.8" y="28.7" transform="rotate(-90 194.8 28.7)">6</text>
<text x="197.5" y="28.7" transform="rotate(-90 197.5 28.7)">5</text>
<text x="235.2" y="28.7" transform="rotate(-90 235.2 28.7)">8</text>
<text x="237.9" y="28.7" transform="rotate(-90 237.9 28.7)">7</text>
<text x="240.6" y="28.7" transform="rotate(-90 240.6 28.7)">6</text>
<text x="243.3" y="28.7" transform="rotate(-90 243.3 28.7)">5</text>
<text x="48.7" y="35.6">+</text>
<text x="64" y="35.3" transform="rotate(-90 64 35.3)">2</text>
<text x="98.3" y="35.6">+</text>
<text x="48.7" y="41.5">-</text>
<text x="98.3" y="41.5">-</text>
<text x="122.3" y="41.7">1</text>
<text x="135.1" y="41.3">4</text>
<text x="168.1" y="41.7">1</text>
<text x="180.9" y="41.3">4</text>
<text x="213.9" y="41.7">1</text>
<text x="226.7" y="41.3">4</text>
<text x="113.6" y="46.7">2</text>
<text x="132.4" y="47.2">phi1</text>
<text x="159.4" y="46.7">2</text>
<text x="178.2" y="47.2">phi2</text>
<text x="205.1" y="46.7">2</text>
<text x="224" y="47.2">phi3</text>
<text x="122.3" y="53.6">3</text>
<text x="143.7" y="53" transform="rotate(-90 143.7 53)">8</text>
<text x="146.4" y="53" transform="rotate(-90 146.4 53)">71</text>
<text x="149.1" y="53" transform="rotate(-90 149.1 53)">62</text>
<text x="151.7" y="53" transform="rotate(-90 151.7 53)">53</text>
<text x="168.1" y="53.6">3</text>
<text x="189.5" y="53" transform="rotate(-90 189.5 53)">8</text>
<text x="192.1" y="53" transform="rotate(-90 192.1 53)">71</text>
<text x="194.8" y="53" transform="rotate(-90 194.8 53)">62</text>
<text x="197.5" y="53" transform="rotate(-90 197.5 53)">53</text>
<text x="213.9" y="53.6">3</text>
<text x="235.2" y="53" transform="rotate(-90 235.2 53)">8</text>
<text x="237.9" y="53" transform="rotate(-90 237.9 53)">71</text>
<text x="240.6" y="53" transform="rotate(-90 240.6 53)">62</text>
<text x="243.3" y="53" transform="rotate(-90 243.3 53)">53</text>
<text x="65.7" y="54.2">signal PPM voie &quot; GAZ &quot;</text>
<text x="28" y="62.5">+5V</text>
<text x="81.9" y="62.5">+5V</text>
<text x="135.1" y="65.5">4</text>
<text x="180.9" y="65.5">4</text>
<text x="226.7" y="65.5">4</text>
<text x="57.5" y="71.8" transform="rotate(-90 57.5 71.8)">14</text>
<text x="60.3" y="70.6">+5V</text>
<text x="146.4" y="75.7" transform="rotate(-90 146.4 75.7)">1</text>
<text x="149.1" y="75.7" transform="rotate(-90 149.1 75.7)">2</text>
<text x="151.7" y="75.7" transform="rotate(-90 151.7 75.7)">3</text>
<text x="192.1" y="75.7" transform="rotate(-90 192.1 75.7)">1</text>
<text x="194.8" y="75.7" transform="rotate(-90 194.8 75.7)">2</text>
<text x="197.5" y="75.7" transform="rotate(-90 197.5 75.7)">3</text>
<text x="237.9" y="75.7" transform="rotate(-90 237.9 75.7)">1</text>
<text x="240.6" y="75.7" transform="rotate(-90 240.6 75.7)">2</text>
<text x="243.3" y="75.7" transform="rotate(-90 243.3 75.7)">3</text>
<text x="91.8" y="81.7">18</text>
<text x="91.8" y="79">17</text>
<text x="91.8" y="84.3">1</text>
<text x="91.8" y="87.1">2</text>
<text x="91.8" y="89.8">3</text>
<text x="50.4" y="95.2">15</text>
<text x="51.7" y="92.5">4</text>
<text x="232.6" y="94.8">+8V</text>
<text x="50.4" y="97.8">16</text>
<text x="91.8" y="100.5">6</text>
<text x="91.8" y="103.2">7</text>
<text x="91.8" y="105.9">8</text>
<text x="238" y="102.6">1N5822</text>
<text x="91.8" y="108.6">9</text>
<text x="91.8" y="111.3">10</text>
<text x="91.8" y="114">11</text>
<text x="213.5" y="113.3" transform="rotate(90 213.5 113.3)">-</text>
<text x="219.5" y="113.3" transform="rotate(90 219.5 113.3)">+</text>
<text x="91.8" y="116.7">12</text>
<text x="91.8" y="119.4">13</text>
<text x="178.7" y="116.3">+8V</text>
<text x="186.9" y="116.1">Détection Alim</text>
<text x="186.9" y="119.3">faible</text>
<text x="238" y="118.8">1N5822</text>
<text x="246.6" y="125.8">+16V</text>
<text x="57.5" y="129.6" transform="rotate(-90 57.5 129.6)">5</text>
<text x="116.9" y="130.6">3</text>
<text x="119.5" y="129.8">+5V</text>
<text x="231.8" y="131.2">+</text>
<text x="248.8" y="130.9">out</text>
<text x="120.1" y="136.3">-</text>
<text x="124.1" y="135.6">6</text>
<text x="157.7" y="133.9">phi1</text>
<text x="157.7" y="136.6">phi2</text>
<text x="231.8" y="137.1">-</text>
<text x="71.6" y="139.3">+5V</text>
<text x="108.2" y="138.2">1</text>
<text x="120.1" y="141.4">+</text>
<text x="124.1" y="140.9">7</text>
<text x="157.7" y="141.9">phi3</text>
<text x="116.9" y="147.8">12</text>
<text x="224.5" y="147.8">Doubleur de tension</text>
<text x="116.9" y="152.1">3</text>
<text x="119.5" y="151.4">+5V</text>
<text x="157.7" y="155.4">phi1</text>
<text x="192.3" y="152.1">1</text>
<text x="224.5" y="150.6">Pour alim des gates</text>
<text x="224.5" y="153.8">des MOSFETS en drain</text>
<text x="71.6" y="160.8">+5V</text>
<text x="108.2" y="159.8">2</text>
<text x="120.1" y="157.8">-</text>
<text x="124.1" y="157.1">4</text>
<text x="157.7" y="158.1">phi3</text>
<text x="183.3" y="159.4">+</text>
<text x="183.6" y="157.1">2</text>
<text x="224.5" y="157">commun</text>
<text x="120.1" y="163">+</text>
<text x="124.1" y="162.5">5</text>
<text x="157.7" y="163.5">phi2</text>
<text x="183.3" y="165.4">-</text>
<text x="192.3" y="164">3</text>
<text x="71.6" y="171.5">+5V</text>
<text x="116.9" y="169.3">12</text>
<text x="116.9" y="173.7">3</text>
<text x="119.5" y="172.9">+5V</text>
<text x="120.1" y="179.4">-</text>
<text x="124.1" y="178.6">8</text>
<text x="157.7" y="177">phi2</text>
<text x="157.7" y="179.7">phi3</text>
<text x="106.8" y="181.3">14</text>
<text x="120.1" y="184.5">+</text>
<text x="124.1" y="184">9</text>
<text x="157.7" y="185">phi1</text>
<text x="168" y="180.9">Title</text>
<text x="178.7" y="183.7">VARIATEUR POUR MOTEUR BRUSHLESS</text>
<text x="84.5" y="186.1">COMPARATEURS RAPIDES</text>
<text x="116.9" y="190.9">12</text>
<text x="168" y="189.1">Size</text>
<text x="170.7" y="191.8">A</text>
<text x="178.7" y="189.1">Document Number</text>
<text x="256.9" y="189.1">Rev</text>
<text x="259.5" y="191.8">20</text>
<text x="168" y="197.1">Date:</text>
<text x="182" y="197.1">Sunday, September 25, 2005</text>
<text x="221.8" y="197.1">Sheet</text>
<text x="235.3" y="197.1">1</text>
<text x="243.4" y="197.1">of</text>
<text x="251.5" y="197.1">1</text>
</g>
<g font-size="2.5" fill="#000080">
<text x="60.3" y="16.8">LM2940 / 5V</text>
<text x="36.1" y="24">D4</text>
<text x="50.6" y="22.1">U1</text>
<text x="22.1" y="28.9">E1</text>
<text x="133.3" y="29.9">Q2</text>
<text x="179.1" y="29.9">Q4</text>
<text x="224.8" y="29.9">Q6</text>
<text x="33.4" y="32.9">1N5822</text>
<text x="104.5" y="35.6">C3</text>
<text x="116.8" y="30.2">R1</text>
<text x="116.8" y="32.9">1k</text>
<text x="128.2" y="32.9">IRF7455</text>
<text x="162.6" y="30.2">R2</text>
<text x="162.6" y="32.9">1k</text>
<text x="173.9" y="32.9">IRF7455</text>
<text x="208.4" y="30.2">R3</text>
<text x="208.4" y="32.9">1k</text>
<text x="219.7" y="32.9">IRF7455</text>
<text x="52.2" y="38.3">C1</text>
<text x="52.2" y="41">1000uF</text>
<text x="82.9" y="41">100nF</text>
<text x="84.2" y="38.3">C2</text>
<text x="101.8" y="41">22uF</text>
<text x="129.5" y="39.6">R4</text>
<text x="175.3" y="39.4">R5</text>
<text x="220.2" y="39.6">R6</text>
<text x="22.1" y="42.3">E2</text>
<text x="124.6" y="46.3">Q7</text>
<text x="129.5" y="42.3">1k</text>
<text x="170.4" y="46.3">Q8</text>
<text x="175.5" y="42.3">1k</text>
<text x="216.5" y="46.3">Q9</text>
<text x="221.1" y="42.3">1k</text>
<text x="105" y="52">R7</text>
<text x="122.5" y="48.5">BC847B</text>
<text x="134.4" y="53.1">PHI1</text>
<text x="161.5" y="51.7">R8</text>
<text x="168" y="49">BC847B</text>
<text x="180.1" y="53.1">PHI2</text>
<text x="207.3" y="52.3">R9</text>
<text x="213.8" y="49">BC847B</text>
<text x="225.9" y="53.1">PHI3</text>
<text x="66.5" y="58.5">E3</text>
<text x="104.7" y="54.7">10k</text>
<text x="127.6" y="59.8">IRF7455</text>
<text x="133" y="57.2">Q1</text>
<text x="161.3" y="54.5">10k</text>
<text x="173.4" y="59.8">IRF7455</text>
<text x="178.7" y="57.2">Q3</text>
<text x="207.3" y="55">10k</text>
<text x="219.1" y="59.8">IRF7455</text>
<text x="224.5" y="57.2">Q5</text>
<text x="66.5" y="61.1">E4</text>
<text x="66.5" y="63.9">E5</text>
<text x="122.3" y="63.9">R34</text>
<text x="165.3" y="63.9">R35</text>
<text x="213.8" y="63.9">R36</text>
<text x="22.6" y="70.6">R10</text>
<text x="121.9" y="69.3">100</text>
<text x="127.6" y="70.6">R11</text>
<text x="165.3" y="69.3">100</text>
<text x="178.2" y="70.6">R12</text>
<text x="213.8" y="69.3">100</text>
<text x="22.6" y="73.3">10k</text>
<text x="38.8" y="73.3">R14</text>
<text x="38.8" y="76">47k</text>
<text x="84.5" y="73.3">U8</text>
<text x="127.1" y="73.3">10k</text>
<text x="178.2" y="73.3">10k</text>
<text x="226.1" y="72.5">R13</text>
<text x="226.1" y="75.2">10k</text>
<text x="19.9" y="86.7">100nF</text>
<text x="22.6" y="84.1">C4</text>
<text x="26.7" y="92.1">C5</text>
<text x="38.5" y="90.8">E6</text>
<text x="26.7" y="98.9">15pF</text>
<text x="37.4" y="100.2">Y1</text>
<text x="232.6" y="100.2">D1</text>
<text x="238" y="100.2">DIODE SCHOTTKY</text>
<text x="26.7" y="102.9">C6</text>
<text x="38.8" y="104.5">Qx 20MHz</text>
<text x="213.8" y="105.6">C7</text>
<text x="26.7" y="109.7">15pF</text>
<text x="116.8" y="117.7">E7</text>
<text x="124.9" y="116.3">1k</text>
<text x="130.3" y="116.3">R37</text>
<text x="133" y="119.1">LED CMS</text>
<text x="138.3" y="116.3">D5</text>
<text x="213.8" y="119.1">100uF 25V</text>
<text x="232.6" y="116.3">D2</text>
<text x="238" y="116.3">DIODE SCHOTTKY</text>
<text x="116.6" y="120.4">E8</text>
<text x="174.8" y="124.5">R17</text>
<text x="71" y="129.8">PIC16F628</text>
<text x="141.1" y="129.8">R15</text>
<text x="176.1" y="127.1">18k</text>
<text x="81.9" y="136.6">R31</text>
<text x="106.1" y="135.2">LM339</text>
<text x="108.8" y="132.5">U2-1</text>
<text x="127.6" y="137.9">C9</text>
<text x="138.9" y="133.9">22k</text>
<text x="138.9" y="136.6">22k</text>
<text x="146.5" y="135.2">R16</text>
<text x="146.5" y="137.9">R18</text>
<text x="196.3" y="132.5">C13</text>
<text x="235.3" y="133.9">C8</text>
<text x="235.3" y="136.6">100uF 25V</text>
<text x="85.3" y="139.3">1k</text>
<text x="130.3" y="140.6">100nF</text>
<text x="138.9" y="141.9">11k</text>
<text x="138.9" y="139.3">2k2</text>
<text x="146.5" y="140.6">R19</text>
<text x="173.4" y="140.6">R38</text>
<text x="173.4" y="143.3">33k</text>
<text x="196.3" y="139.3">100nF</text>
<text x="138.9" y="144.6">2k2</text>
<text x="141.1" y="147.1">R20</text>
<text x="185.5" y="148.7">D3</text>
<text x="106.1" y="154">LM339</text>
<text x="108.8" y="151.4">U2-2</text>
<text x="138.9" y="155.4">22k</text>
<text x="141.1" y="153">R21</text>
<text x="165.3" y="154">ZENER 5V6</text>
<text x="81.9" y="157.8">R32</text>
<text x="85.9" y="160.8">1k</text>
<text x="127.6" y="159.4">C10</text>
<text x="138.9" y="160.8">2k2</text>
<text x="138.9" y="158.1">22k</text>
<text x="146.5" y="159.4">R23</text>
<text x="146.5" y="156.7">R22</text>
<text x="194.9" y="156.7">Q10</text>
<text x="194.9" y="159.4">BC847B</text>
<text x="130.3" y="162.2">100nF</text>
<text x="138.9" y="166.2">2k2</text>
<text x="138.9" y="163.5">11k</text>
<text x="146.5" y="162.4">R24</text>
<text x="173.4" y="162.2">C11</text>
<text x="173.4" y="164.9">4u7</text>
<text x="81.9" y="168.6">R33</text>
<text x="85.9" y="171.5">1k</text>
<text x="141.1" y="168.6">R25</text>
<text x="103.4" y="178.3">LM339</text>
<text x="106.1" y="175.6">U2-3</text>
<text x="138.9" y="177">22k</text>
<text x="138.9" y="179.7">22k</text>
<text x="141.1" y="174.5">R26</text>
<text x="146.5" y="178.3">R27</text>
<text x="127.6" y="180.9">C12</text>
<text x="130.3" y="183.7">100nF</text>
<text x="138.9" y="185">11k</text>
<text x="138.9" y="182.3">2k2</text>
<text x="146.5" y="183.7">R29</text>
<text x="146.5" y="180.9">R28</text>
<text x="138.9" y="187.7">2k2</text>
<text x="141.1" y="190.2">R30</text>
</g>
<g font-size="2.5" fill="#004080">
<text x="57.3" y="29.1">In</text>
<text x="65.3" y="29.2" transform="rotate(-90 65.3 29.2)">Gng</text>
<text x="66.8" y="29.1">Out</text>
<text x="58.8" y="80.3" transform="rotate(-90 58.8 80.3)">VDD</text>
<text x="78.4" y="83">RA1/AN1</text>
<text x="78.4" y="80.3">RA0/AN0</text>
<text x="71" y="88.3">RA3/AN3/CMP1</text>
<text x="73.2" y="85.6">RA2/AN2/Vref</text>
<text x="56.3" y="93.7">RA5/MCLR/THV</text>
<text x="68.2" y="91">RA4/TOCKI/CMP2</text>
<text x="56.3" y="96.4">RA6/OSC2/CLKout</text>
<text x="56.3" y="99.1">RA7/OSC1/CLKin</text>
<text x="79.2" y="101.8">RB0/INT</text>
<text x="75.7" y="104.5">RB1/RX/DT</text>
<text x="75.9" y="107.2">RB2/TX/CK</text>
<text x="76.6" y="109.9">RB3/CCP1</text>
<text x="77.6" y="112.5">RB4/PGM</text>
<text x="67.1" y="118">RB6/T1OSO/T1CKI</text>
<text x="83.8" y="115.2">RB5</text>
<text x="58.8" y="123.5" transform="rotate(-90 58.8 123.5)">VSS</text>
<text x="76" y="120.7">RB7/T1OSI</text>
</g>
<g font-size="1.9">
<text x="34.7" y="8.4">5</text>
<text x="85.9" y="8.4">4</text>
<text x="137" y="8.4">3</text>
<text x="188.1" y="8.4">2</text>
<text x="239.3" y="8.4">1</text>
<text x="7.1" y="34.3">D</text>
<text x="265.6" y="34.3">D</text>
<text x="7.1" y="81.4">C</text>
<text x="265.6" y="81.4">C</text>
<text x="7.1" y="128.5">B</text>
<text x="265.6" y="128.5">B</text>
<text x="7.1" y="175.6">A</text>
<text x="265.6" y="175.6">A</text>
<text x="34.7" y="199.6">5</text>
<text x="85.9" y="199.6">4</text>
<text x="137" y="199.6">3</text>
<text x="188.1" y="199.6">2</text>
<text x="239.3" y="199.6">1</text>
</g>
</svg>
